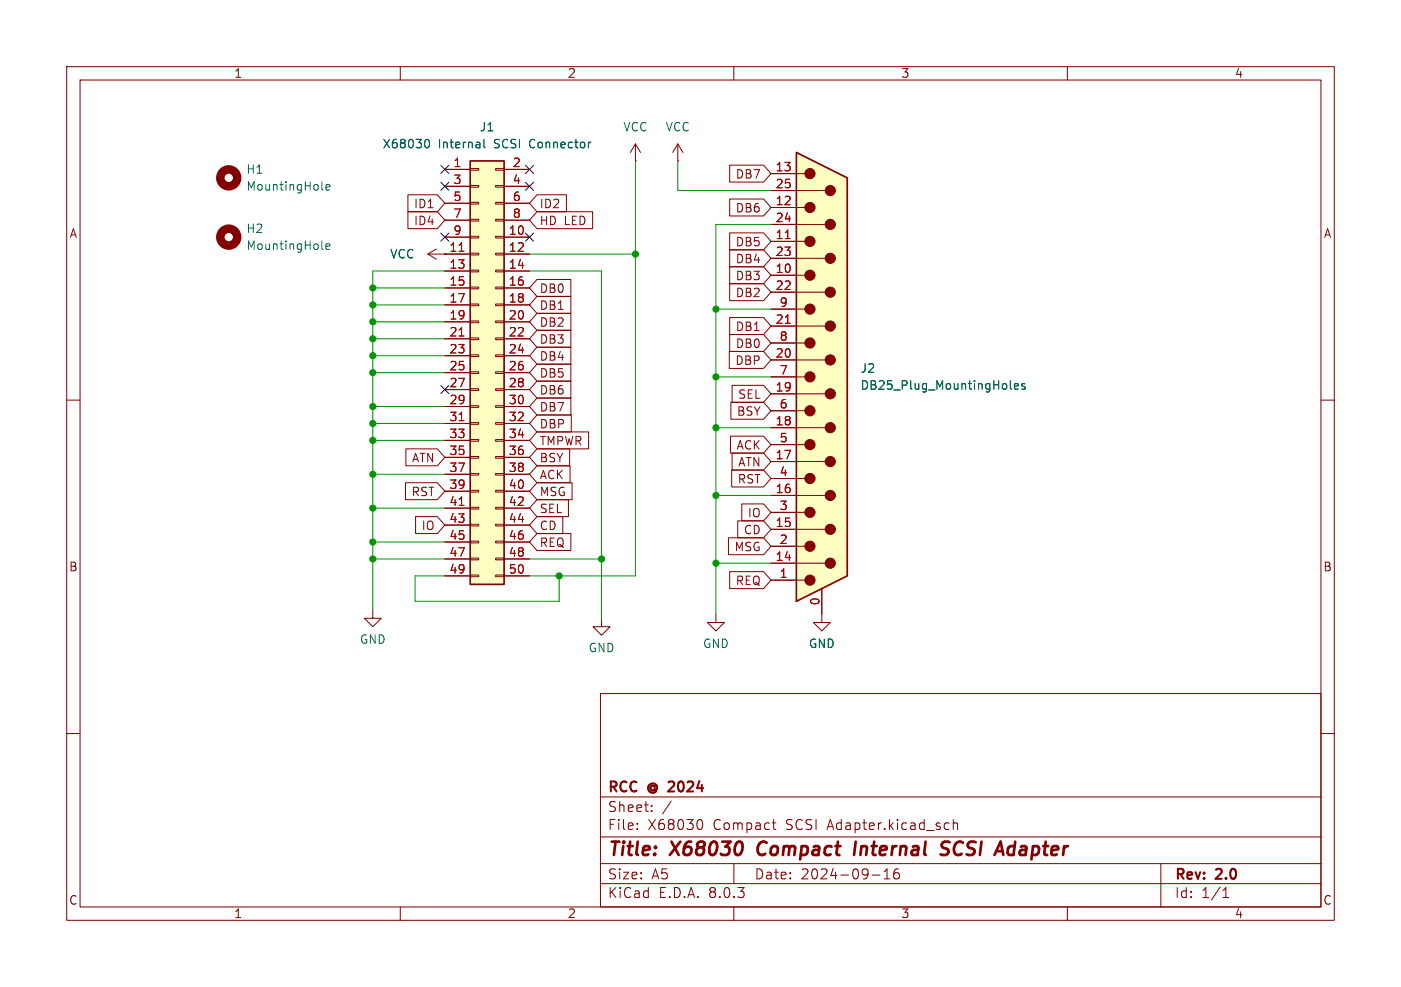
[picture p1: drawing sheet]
<svg xmlns="http://www.w3.org/2000/svg" width="210mm" height="148mm" viewBox="0 0 210 148" stroke-linecap="round" stroke-linejoin="round" font-family="sans-serif">
<g fill="none" stroke="#840000" stroke-width=".15">
<path d="M10 10h190v128h-190zM12 12h186v124h-186zM60 10v2M110 10v2M160 10v2M10 60h2M198 60h2M55.9 91.4v1.3h1.2l-1.2 1.3-1.3-1.3h1.3M90.2 92.7v1.3h1.2l-1.2 1.3-1.3-1.3h1.3M123.2 92.1v1.2h1.3l-1.3 1.3-1.3-1.3h1.3M10 110h2M90 104h108v32h-108z"/>
<path d="M90 119.5h108M198 110h2M60 136v2M90 132.5h108M90 129.5h108M90 125.5h108M95.5 124.2v.2M95.5 123.5v.1M97.7 121.5v.2M97.7 120.8v.1M100.6 120.1l-1.3 1.9M104.8 122.9h.2a.94 .94 0 0 1 0 1.5h-.2"/>
<path d="M110 136v2M110 129.5v3M115.8 123.4h.5M116 124.2v.1l.3 .1M130.8 131.2h1.1M132.5 131.8h.9M132.5 130.7l.5-.4v1.5M134.7 130.3a.59 .59 0 0 0-.7 .6v.6l.1 .2 .4 .1 .3-.2v-.5l-.1-.2h-.4l-.3 .2M142.1 123.4l.2 .1M142.3 124.3l-.2 .1M142.9 123.5a.37 .37 0 0 1 .6 .1v.8M142.9 122.9v1.5"/>
<path d="M160 136v2M174 129.5v6.5M183.3 134.6h.9M183.3 133.5l.5-.4v1.5"/>
</g>
<path d="M113.9 126.5a1.27 1.27 0 0 0-.1 1.6M128.3 126.2l-.3 2M142.4 126.3a.85 .85 0 0 0-1.1 .1 .45 .45 0 0 0 .2 .8l.4 .1a.49 .49 0 0 1 .3 .5 .49 .49 0 0 1-.5 .4l-.7-.1M151.2 128.1l.5 .1M151.9 126.9h-.4l-.3 .2" fill="none" stroke="#840000" stroke-width=".4"/>
<g fill="none" stroke="#840000" stroke-width="1.3">
<circle cx="34.3" cy="35.6" r="1.27"/>
<circle cx="34.3" cy="26.7" r="1.27"/>
</g>
<path d="M48.2 37.2l.2 .2M48.2 28.3l.2 .2M48.9 37l.6-.1-.1-.3h-.4l-.1 .1v.6h.5M48.9 28.1l.6-.1-.1-.3h-.4l-.1 .2v.6h.5" fill="none" stroke="#006464" stroke-width=".15"/>
<path d="M70.5 24.1h5.1v63.5h-5.1z" fill="#ffffc2"/>
<g fill="none" stroke="#840000" stroke-width=".15">
<path d="M64.1 38.1h6.4M64.1 38.1l1.3 .8M65.4 37.3l-1.3 .8M66.7 38.1h.1M66.7 25.4h3.8M66.7 35.6h3.8M66.7 27.9h3.8M66.7 30.5h3.8M66.7 33h3.8M70.5 38h1.3v.2h-1.3zM70.5 35.4h1.3v.3h-1.3zM70.5 32.9h1.3v.2h-1.3z"/>
<path d="M70.5 30.4h1.3v.2h-1.3zM70.5 27.8h1.3v.3h-1.3zM70.5 25.3h1.3v.2h-1.3zM74.3 38h1.3v.2h-1.3zM74.3 35.4h1.3v.3h-1.3zM74.3 32.9h1.3v.2h-1.3zM74.3 30.4h1.3v.2h-1.3zM74.3 27.8h1.3v.3h-1.3zM74.3 25.3h1.3v.2h-1.3zM75.6 25.4h3.8M75.6 35.6h3.8M75.6 38.1h3.8"/>
<path d="M75.6 27.9h3.8M75.6 30.5h3.8M75.6 33h3.8M101.6 24.1h.1M101.6 21.6l-.8 1.3M101.6 21.6v2.5M101.6 21.6l.8 1.3M66.7 40.6h3.8M66.7 43.2h3.8M66.7 45.7h3.8M66.7 48.3h3.8M66.7 50.8h3.8"/>
<path d="M66.7 53.3h3.8M66.7 55.9h3.8M66.7 58.4h3.8M70.5 58.3h1.3v.2h-1.3zM70.5 55.8h1.3v.2h-1.3zM70.5 53.2h1.3v.3h-1.3zM70.5 50.7h1.3v.2h-1.3zM70.5 48.1h1.3v.3h-1.3zM70.5 45.6h1.3v.2h-1.3zM70.5 43.1h1.3v.2h-1.3zM70.5 40.5h1.3v.3h-1.3zM74.3 58.3h1.3v.2h-1.3z"/>
<path d="M74.3 55.8h1.3v.2h-1.3zM74.3 53.2h1.3v.3h-1.3zM74.3 50.7h1.3v.2h-1.3zM74.3 48.1h1.3v.3h-1.3zM74.3 45.6h1.3v.2h-1.3zM74.3 43.1h1.3v.2h-1.3zM74.3 40.5h1.3v.3h-1.3zM75.6 40.6h3.8M75.6 43.2h3.8M75.6 45.7h3.8M75.6 48.3h3.8M75.6 50.8h3.8"/>
<path d="M75.6 53.3h3.8M75.6 55.9h3.8M75.6 58.4h3.8M66.7 61h3.8M66.7 63.5h3.8M66.7 66h3.8M66.7 68.6h3.8M66.7 71.1h3.8M66.7 73.7h3.8M66.7 76.2h3.8M66.7 78.7h3.8M70.5 78.6h1.3v.3h-1.3z"/>
<path d="M70.5 76.1h1.3v.2h-1.3zM70.5 73.5h1.3v.3h-1.3zM70.5 71h1.3v.2h-1.3zM70.5 68.5h1.3v.2h-1.3zM70.5 65.9h1.3v.3h-1.3zM70.5 63.4h1.3v.2h-1.3zM70.5 60.8h1.3v.3h-1.3zM74.3 78.6h1.3v.3h-1.3zM74.3 76.1h1.3v.2h-1.3zM74.3 73.5h1.3v.3h-1.3zM74.3 71h1.3v.2h-1.3zM74.3 68.5h1.3v.2h-1.3z"/>
<path d="M74.3 65.9h1.3v.3h-1.3zM74.3 63.4h1.3v.2h-1.3zM74.3 60.8h1.3v.3h-1.3zM75.6 61h3.8M75.6 63.5h3.8M75.6 66h3.8M75.6 68.6h3.8M75.6 71.1h3.8M75.6 73.7h3.8M75.6 76.2h3.8M75.6 78.7h3.8M66.7 81.3h3.8"/>
<path d="M66.7 83.8h3.8M66.7 86.4h3.8M70.5 86.2h1.3v.3h-1.3zM70.5 83.7h1.3v.2h-1.3zM70.5 81.2h1.3v.2h-1.3zM74.3 86.2h1.3v.3h-1.3zM74.3 83.7h1.3v.2h-1.3zM74.3 81.2h1.3v.2h-1.3zM75.6 81.3h3.8M75.6 83.8h3.8M75.6 86.4h3.8M107.3 92.1v1.2h1.3l-1.3 1.3-1.3-1.3h1.3"/>
</g>
<path d="M70.5 24.1h5.1v63.5h-5.1z" fill="none" stroke="#840000" stroke-width=".25"/>
<path d="M68.8 37.7h.7M68.8 50.4h.7M68.8 63.1h.7M68.8 75.8h.7" fill="none" stroke="#a90000" stroke-width=".15"/>
<path d="M63.8 21l.2-.1a.68 .68 0 0 1 .4 .6 .68 .68 0 0 1-.4 .7l-.2-.1M72.5 20.9v1.1l.2 .2M88.6 21.3l-.3 .1" fill="none" stroke="#006464" stroke-width=".15"/>
<path d="M119.4 22.9l7.6 3.8v59.7l-7.6 3.8z" fill="#ffffc2"/>
<g fill="#840000" stroke="#840000" stroke-width=".15">
<circle cx="121.4" cy="87" r=".76"/>
<circle cx="121.4" cy="81.9" r=".76"/>
<circle cx="121.4" cy="76.8" r=".76"/>
<circle cx="121.4" cy="71.8" r=".76"/>
<circle cx="121.4" cy="66.7" r=".76"/>
<circle cx="121.4" cy="61.6" r=".76"/>
<circle cx="121.4" cy="56.5" r=".76"/>
<circle cx="121.4" cy="51.4" r=".76"/>
<circle cx="121.4" cy="46.4" r=".76"/>
<circle cx="121.4" cy="41.3" r=".76"/>
<circle cx="121.4" cy="36.2" r=".76"/>
<circle cx="121.4" cy="31.1" r=".76"/>
<circle cx="121.4" cy="26" r=".76"/>
<circle cx="124.5" cy="84.5" r=".76"/>
<circle cx="124.5" cy="79.4" r=".76"/>
<circle cx="124.5" cy="74.3" r=".76"/>
<circle cx="124.5" cy="69.2" r=".76"/>
<circle cx="124.5" cy="64.1" r=".76"/>
<circle cx="124.5" cy="59.1" r=".76"/>
<circle cx="124.5" cy="54" r=".76"/>
<circle cx="124.5" cy="48.9" r=".76"/>
<circle cx="124.5" cy="43.8" r=".76"/>
<circle cx="124.5" cy="38.7" r=".76"/>
<circle cx="124.5" cy="33.7" r=".76"/>
<circle cx="124.5" cy="28.6" r=".76"/>
</g>
<g fill="none" stroke="#840000" stroke-width=".15">
<path d="M61.1 29.2h4.5l1.1 1.3-1.1 1.3h-4.5zM61.1 31.7h4.5l1.1 1.3-1.1 1.3h-4.5zM66.7 38.1h.1M66.7 25.4h3.8M66.7 35.6h3.8M66.7 38.1h3.8M66.7 27.9h3.8M66.7 30.5h3.8M66.7 33h3.8M75.6 25.4h3.8M75.6 35.6h3.8M75.6 38.1h3.8"/>
<path d="M75.6 27.9h3.8M75.6 30.5h3.8M75.6 33h3.8M80.5 31.7h8.3v2.6h-8.3l-1.1-1.3zM80.5 29.2h4.4v2.6h-4.4l-1.1-1.3zM95.2 24.1h.1M95.2 21.6l-.7 1.3M95.2 21.6v2.5M95.2 21.6l.8 1.3M109.4 34.9h5.1l1.1 1.3-1.1 1.3h-5.1zM109.4 37.5h5.1l1.1 1.2-1.1 1.3h-5.1zM109.4 24.8h5.1l1.1 1.2-1.1 1.3h-5.1z"/>
<path d="M109.4 29.8h5.1l1.1 1.3-1.1 1.3h-5.1zM115.6 38.7h8.1M115.6 36.2h5M115.6 33.7h8.1M115.6 31.1h5M115.6 28.6h8.1M115.6 26h5M66.7 40.6h3.8M66.7 43.2h3.8M66.7 45.7h3.8M66.7 48.3h3.8M66.7 50.8h3.8"/>
<path d="M66.7 53.3h3.8M66.7 55.9h3.8M66.7 58.4h3.8M75.6 40.6h3.8M75.6 43.2h3.8M75.6 45.7h3.8M75.6 48.3h3.8M75.6 50.8h3.8M75.6 53.3h3.8M75.6 55.9h3.8M75.6 58.4h3.8M80.5 54.6h5.1v2.6h-5.1l-1.1-1.3z"/>
<path d="M80.5 41.9h5.1v2.6h-5.1l-1.1-1.3zM80.5 47h5.1v2.5h-5.1l-1.1-1.2zM80.5 49.5h5.1v2.6h-5.1l-1.1-1.3zM80.5 44.4h5.1v2.6h-5.1l-1.1-1.3zM80.5 52.1h5.1v2.5h-5.1l-1.1-1.3zM80.5 57.1h5.1v2.6h-5.1l-1.1-1.3zM80.5 59.7h5.1v2.5h-5.1l-1.1-1.2zM109.3 52.7h5.2l1.1 1.3-1.1 1.2h-5.2zM109.4 42.5h5.1l1.1 1.3-1.1 1.3h-5.1zM109.4 40h5.1l1.1 1.3-1.1 1.2h-5.1zM109.4 50.2h5.1l1.1 1.2-1.1 1.3h-5.1zM109.4 47.6h5.1l1.1 1.3-1.1 1.3h-5.1z"/>
<path d="M109.7 57.8h4.8l1.1 1.3-1.1 1.2h-4.8zM115.6 59.1h8.1M115.6 56.5h5M115.6 54h8.1M115.6 51.4h5M115.6 48.9h8.1M115.6 46.4h5M115.6 43.8h8.1M115.6 41.3h5M60.8 72.4h4.8l1.1 1.3-1.1 1.2h-4.8zM60.8 67.3h4.8l1.1 1.3-1.1 1.3h-4.8zM62.3 77.5h3.3l1.1 1.2-1.1 1.3h-3.3z"/>
<path d="M66.7 61h3.8M66.7 63.5h3.8M66.7 66h3.8M66.7 68.6h3.8M66.7 71.1h3.8M66.7 73.7h3.8M66.7 76.2h3.8M66.7 78.7h3.8M75.6 61h3.8M75.6 63.5h3.8M75.6 66h3.8M75.6 68.6h3.8"/>
<path d="M75.6 71.1h3.8M75.6 73.7h3.8M75.6 76.2h3.8M75.6 78.7h3.8M80.5 72.4h5.3v2.5h-5.3l-1.1-1.2zM80.5 67.3h4.9v2.6h-4.9l-1.1-1.3zM80.5 64.8h7.7v2.5h-7.7l-1.1-1.3zM80.5 69.8h4.9v2.6h-4.9l-1.1-1.3zM80.5 62.2h5.1v2.6h-5.1l-1.1-1.3zM80.5 77.5h3.9v2.5h-3.9l-1.1-1.3zM80.5 74.9h4.7v2.6h-4.7l-1.1-1.3zM109.5 65.4h5l1.1 1.3-1.1 1.2h-5z"/>
<path d="M109.6 60.3h4.9l1.1 1.3-1.1 1.3h-4.9zM109.7 70.5h4.8l1.1 1.3-1.1 1.2h-4.8zM109.7 67.9h4.8l1.1 1.3-1.1 1.3h-4.8zM110.6 78.1h3.9l1.1 1.3-1.1 1.2h-3.9zM111.2 75.6h3.3l1.1 1.2-1.1 1.3h-3.3zM115.6 79.4h8.1M115.6 76.8h5M115.6 74.3h8.1M115.6 71.8h5M115.6 69.2h8.1M115.6 66.7h5M115.6 64.1h8.1"/>
<path d="M115.6 61.6h5M66.7 81.3h3.8M66.7 83.8h3.8M66.7 86.4h3.8M75.6 81.3h3.8M75.6 83.8h3.8M75.6 86.4h3.8M80.5 80h5.1v2.6h-5.1l-1.1-1.3zM109.2 80.6h5.3l1.1 1.3-1.1 1.3h-5.3zM109.4 85.7h5.1l1.1 1.3-1.1 1.3h-5.1zM115.6 87h5M115.6 84.5h8.1"/>
<path d="M115.6 81.9h5M123.2 88.3v3.8"/>
</g>
<path d="M119.4 22.9l7.6 3.8v59.7l-7.6 3.8z" fill="none" stroke="#840000" stroke-width=".25"/>
<path d="M68.8 37.7h.7M117.7 35.8h.7M68.8 50.4h.7M117.7 48.5h.7M68.8 63.1h.7M68.8 75.8h.7" fill="none" stroke="#a90000" stroke-width=".15"/>
<path d="M63.8 21l.2-.1a.68 .68 0 0 1 .4 .6 .68 .68 0 0 1-.4 .7l-.2-.1M72.5 20.9v1.1l.2 .2M88.6 21.3l-.3 .1M151.5 57.1v1.1l.1 .2M152.1 57.9l.6-.1-.1-.2-.4-.1-.1 .2v.6h.5M153.6 57.6l-.3-.1-.2 .2 .1 .2 .4 .1v.3h-.5" fill="none" stroke="#006464" stroke-width=".15"/>
<g fill="none" stroke="#009600" stroke-width=".15">
<path d="M79.4 38.1h15.8M95.2 24.1v62.3h-15.8M101.6 24.1v4.5h14M115.6 33.7h-8.3v58.4M55.9 43.2h10.8M55.9 50.8h10.8M55.9 53.3h10.8M55.9 55.9h10.8M55.9 45.7h10.8M55.9 48.3h10.8M66.7 40.6h-10.8v50.8M79.4 40.6h10.8v52.1"/>
<path d="M107.3 46.4h8.3M107.3 56.5h8.3M55.9 61h10.8M55.9 63.5h10.8M55.9 66h10.8M55.9 71.1h10.8M55.9 76.2h10.8M107.3 64.1h8.3M107.3 74.3h8.3M55.9 83.8h10.8M55.9 81.3h10.8M66.7 86.4h-4.5v3.8h21.6v-3.8"/>
<path d="M79.4 83.8h10.8M107.3 84.5h8.3"/>
</g>
<g fill="none" stroke="#000084" stroke-width=".15">
<path d="M66.1 27.3l1.2 1.2M66.1 35l1.2 1.2M66.1 24.8l1.2 1.2M67.3 27.3l-1.2 1.2M67.3 35l-1.2 1.2M67.3 24.8l-1.2 1.2M78.8 27.3l1.2 1.2M78.8 35l1.2 1.2M78.8 24.8l1.2 1.2M80 27.3l-1.2 1.2M80 35l-1.2 1.2M80 24.8l-1.2 1.2"/>
<path d="M66.1 57.8l1.2 1.2M67.3 57.8l-1.2 1.2"/>
</g>
<g fill="#009600" stroke="#009600" stroke-width=".15">
<circle cx="55.9" cy="48.3" r=".46"/>
<circle cx="55.9" cy="50.8" r=".46"/>
<circle cx="55.9" cy="53.3" r=".46"/>
<circle cx="55.9" cy="61" r=".46"/>
<circle cx="55.9" cy="63.5" r=".46"/>
<circle cx="55.9" cy="66" r=".46"/>
<circle cx="55.9" cy="55.9" r=".46"/>
<circle cx="55.9" cy="45.7" r=".46"/>
<circle cx="55.9" cy="76.2" r=".46"/>
<circle cx="55.9" cy="71.1" r=".46"/>
<circle cx="90.2" cy="83.8" r=".46"/>
<circle cx="55.9" cy="83.8" r=".46"/>
<circle cx="55.9" cy="81.3" r=".46"/>
<circle cx="83.8" cy="86.4" r=".46"/>
<circle cx="107.3" cy="56.5" r=".46"/>
<circle cx="107.3" cy="74.3" r=".46"/>
<circle cx="107.3" cy="84.5" r=".46"/>
<circle cx="55.9" cy="43.2" r=".46"/>
<circle cx="107.3" cy="64.1" r=".46"/>
<circle cx="95.2" cy="38.1" r=".46"/>
<circle cx="107.3" cy="46.4" r=".46"/>
</g>
<g font-size="2.8" fill="#840000">
<text x="91" y="128.9">Title:</text>
<text x="100.7" y="128.9">X68030</text>
<text x="114.4" y="128.9">Compact</text>
<text x="129.7" y="128.9">Internal</text>
<text x="143.5" y="128.9">SCSI</text>
<text x="152.6" y="128.9">Adapter</text>
</g>
<g font-size="2.1" fill="#840000">
<text x="91" y="119.2">RCC</text>
<text x="97.2" y="119.2">@ 2024</text>
<text x="91" y="124.7">File:</text>
<text x="91" y="122">Sheet:</text>
<text x="97.1" y="124.7">X68030</text>
<text x="107" y="124.7">Compact</text>
<text x="118" y="124.7">SCSI</text>
<text x="124.4" y="124.7">Adapter.kicad_sch</text>
<text x="91" y="134.9">KiCad</text>
<text x="91" y="132.1">Size:</text>
<text x="97.7" y="132.1">A5</text>
<text x="98.7" y="134.9">E.D.A.</text>
<text x="106.3" y="134.9">8.0.3</text>
<text x="113" y="132.1">Date:</text>
<text x="120" y="132.1">2024-09-16</text>
<text x="176" y="132.3">Rev:</text>
<text x="176" y="134.9">Id:</text>
<text x="180.1" y="134.9">1/1</text>
<text x="182.4" y="132.3">2.0</text>
</g>
<g font-size="1.8" fill="#840000">
<text x="35" y="11.9">1</text>
<text x="85" y="11.9">2</text>
<text x="135" y="11.9">3</text>
<text x="185" y="11.9">4</text>
<text x="110.2" y="27">DB7</text>
<text x="10.3" y="35.9">A</text>
<text x="62" y="31.4">ID1</text>
<text x="62" y="34">ID4</text>
<text x="80.8" y="34">HD LED</text>
<text x="80.8" y="31.4">ID2</text>
<text x="110.2" y="32.1">DB6</text>
<text x="198.4" y="35.9">A</text>
<text x="110.2" y="37.1">DB5</text>
<text x="110.2" y="39.7">DB4</text>
<text x="80.8" y="44.1">DB0</text>
<text x="80.8" y="46.7">DB1</text>
<text x="110.2" y="44.8">DB2</text>
<text x="110.2" y="42.2">DB3</text>
<text x="80.8" y="49.2">DB2</text>
<text x="80.8" y="51.8">DB3</text>
<text x="110.2" y="52.4">DB0</text>
<text x="110.2" y="49.8">DB1</text>
<text x="80.8" y="56.8">DB5</text>
<text x="80.8" y="54.3">DB4</text>
<text x="80.8" y="59.4">DB6</text>
<text x="110.1" y="54.9">DBP</text>
<text x="80.8" y="61.9">DB7</text>
<text x="80.8" y="64.5">DBP</text>
<text x="110.4" y="62.5">BSY</text>
<text x="110.6" y="60">SEL</text>
<text x="61.7" y="69.5">ATN</text>
<text x="80.8" y="69.5">BSY</text>
<text x="80.8" y="67">TMPWR</text>
<text x="110.3" y="67.6">ACK</text>
<text x="110.6" y="70.2">ATN</text>
<text x="61.6" y="74.6">RST</text>
<text x="80.8" y="74.6">MSG</text>
<text x="80.8" y="72.1">ACK</text>
<text x="80.8" y="77.2">SEL</text>
<text x="110.5" y="72.7">RST</text>
<text x="112" y="77.8">IO</text>
<text x="63.1" y="79.7">IO</text>
<text x="80.8" y="82.2">REQ</text>
<text x="80.8" y="79.7">CD</text>
<text x="110" y="82.9">MSG</text>
<text x="111.4" y="80.3">CD</text>
<text x="10.3" y="85.9">B</text>
<text x="110.2" y="87.9">REQ</text>
<text x="198.3" y="85.9">B</text>
<text x="10.3" y="135.9">C</text>
<text x="35" y="137.9">1</text>
<text x="85" y="137.9">2</text>
<text x="135" y="137.9">3</text>
<text x="185" y="137.9">4</text>
<text x="198.3" y="135.9">C</text>
</g>
<g font-size="1.8" fill="#006464">
<text x="57.3" y="22.5">X68030</text>
<text x="65.7" y="22.5">Internal</text>
<text x="71.8" y="19.9">J1</text>
<text x="74.2" y="22.5">SCSI</text>
<text x="79.6" y="22.5">Connector</text>
<text x="93.3" y="19.9">VCC</text>
<text x="99.7" y="19.9">VCC</text>
<text x="36.8" y="26.3">H1</text>
<text x="36.8" y="28.8">MountingHole</text>
<text x="36.8" y="35.2">H2</text>
<text x="36.8" y="37.7">MountingHole</text>
<text x="58.4" y="39">VCC</text>
<text x="128.9" y="56.1">J2</text>
<text x="128.9" y="58.6">DB25_Plug_MountingHoles</text>
<text x="53.8" y="96.7">GND</text>
<text x="88.1" y="98">GND</text>
<text x="105.3" y="97.4">GND</text>
<text x="121.2" y="97.4">GND</text>
</g>
<g font-size="1.8" fill="#a90000">
<text x="67.9" y="25.1">1</text>
<text x="67.9" y="27.7">3</text>
<text x="76.8" y="25.1">2</text>
<text x="76.8" y="27.7">4</text>
<text x="116.2" y="25.8">13</text>
<text x="116.2" y="28.3">25</text>
<text x="67.9" y="30.2">5</text>
<text x="67.9" y="32.8">7</text>
<text x="67.9" y="35.3">9</text>
<text x="76.2" y="35.3">10</text>
<text x="76.8" y="30.2">6</text>
<text x="76.8" y="32.8">8</text>
<text x="116.2" y="35.9">11</text>
<text x="116.2" y="30.9">12</text>
<text x="116.2" y="33.4">24</text>
<text x="67.3" y="37.8">11</text>
<text x="67.3" y="40.4">13</text>
<text x="76.2" y="37.8">12</text>
<text x="76.2" y="40.4">14</text>
<text x="116.2" y="41">10</text>
<text x="116.2" y="38.5">23</text>
<text x="67.3" y="42.9">15</text>
<text x="67.3" y="45.5">17</text>
<text x="76.2" y="42.9">16</text>
<text x="76.2" y="45.5">18</text>
<text x="116.2" y="43.6">22</text>
<text x="116.8" y="46.1">9</text>
<text x="67.3" y="48">19</text>
<text x="67.3" y="50.5">21</text>
<text x="67.3" y="53.1">23</text>
<text x="76.2" y="48">20</text>
<text x="76.2" y="50.5">22</text>
<text x="76.2" y="53.1">24</text>
<text x="116.2" y="53.7">20</text>
<text x="116.2" y="48.6">21</text>
<text x="116.8" y="51.2">8</text>
<text x="67.3" y="55.6">25</text>
<text x="67.3" y="58.2">27</text>
<text x="76.2" y="55.6">26</text>
<text x="76.2" y="58.2">28</text>
<text x="116.2" y="58.8">19</text>
<text x="116.8" y="56.3">7</text>
<text x="67.3" y="60.7">29</text>
<text x="67.3" y="63.2">31</text>
<text x="67.3" y="65.8">33</text>
<text x="76.2" y="60.7">30</text>
<text x="76.2" y="63.2">32</text>
<text x="76.2" y="65.8">34</text>
<text x="116.2" y="63.9">18</text>
<text x="116.8" y="61.3">6</text>
<text x="67.3" y="68.3">35</text>
<text x="67.3" y="70.9">37</text>
<text x="76.2" y="68.3">36</text>
<text x="76.2" y="70.9">38</text>
<text x="116.2" y="69">17</text>
<text x="116.8" y="71.5">4</text>
<text x="116.8" y="66.4">5</text>
<text x="67.3" y="73.4">39</text>
<text x="67.3" y="75.9">41</text>
<text x="76.2" y="73.4">40</text>
<text x="76.2" y="75.9">42</text>
<text x="116.2" y="74">16</text>
<text x="116.8" y="76.6">3</text>
<text x="67.3" y="78.5">43</text>
<text x="67.3" y="81">45</text>
<text x="67.3" y="83.6">47</text>
<text x="76.2" y="78.5">44</text>
<text x="76.2" y="81">46</text>
<text x="76.2" y="83.6">48</text>
<text x="116.2" y="79.1">15</text>
<text x="116.8" y="81.7">2</text>
<text x="67.3" y="86.1">49</text>
<text x="76.2" y="86.1">50</text>
<text x="116.2" y="84.2">14</text>
<text x="116.8" y="86.7">1</text>
<text x="122.9" y="90.9" transform="rotate(-90 122.9 90.9)">0</text>
</g>
</svg>
